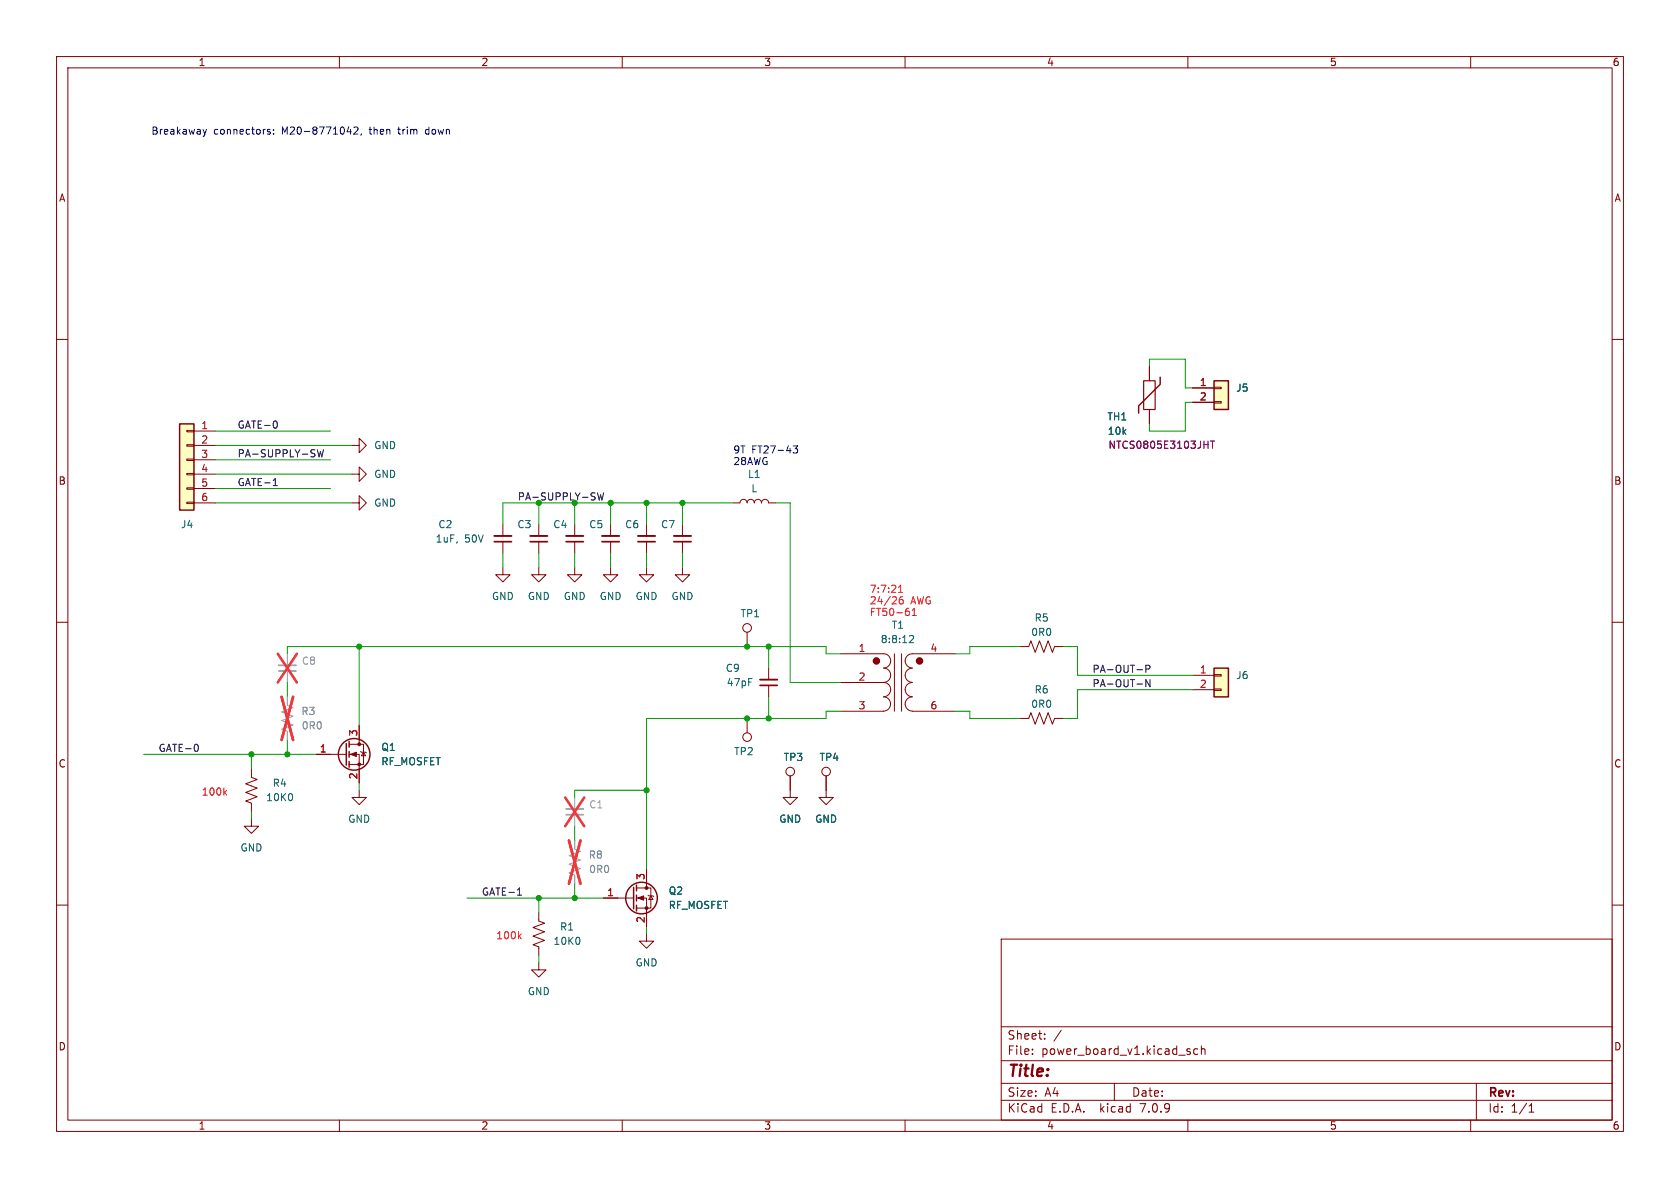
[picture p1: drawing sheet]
<svg xmlns="http://www.w3.org/2000/svg" width="297mm" height="210mm" viewBox="0 0 297 210" stroke-linecap="round" stroke-linejoin="round" font-family="sans-serif">
<g fill="none" stroke="#840000" stroke-width=".18">
<path d="M10 10h277v190h-277zM12 12h273v186h-273zM60 10v2M110 10v2M160 10v2M210 10v2M260 10v2M10 60h2M285 60h2M33 78.6h1.3v.3h-1.3zM33 76.1h1.3v.2h-1.3zM34.3 76.2h3.8"/>
<path d="M34.3 78.7h3.8M62.2 78.7h1.3v1.3l1.3-1.3-1.3-1.2v1.2M203.2 64.8v2.5M203.2 72.4v2.5M210.8 68.6h3.8M210.8 71.1h3.8M214.6 71h1.3v.2h-1.3zM214.6 68.5h1.3v.2h-1.3zM33 88.8h1.3v.2h-1.3zM33 86.2h1.3v.3h-1.3zM33 83.7h1.3v.2h-1.3zM33 81.2h1.3v.2h-1.3z"/>
<path d="M34.3 81.3h3.8M34.3 83.8h3.8M34.3 86.4h3.8M34.3 88.9h3.8M62.2 88.9h1.3v1.3l1.3-1.3-1.3-1.3v1.3M62.2 83.8h1.3v1.3l1.3-1.3-1.3-1.2v1.2M88.9 92.7v2M88.9 95.8v2M95.2 92.7v2M95.2 95.8v2M101.6 92.7v2M101.6 95.8v2"/>
<path d="M107.9 92.7v2M107.9 95.8v2M114.3 92.7v2M114.3 95.8v2M120.6 92.7v2M120.6 95.8v2M129.5 88.9h1.3a.64 .64 0 0 1 .6-.6 .64 .64 0 0 1 .7 .6 .64 .64 0 0 1 .6-.6 .64 .64 0 0 1 .6 .6 .64 .64 0 0 1 .7-.6 .64 .64 0 0 1 .6 .6 .64 .64 0 0 1 .7-.6 .64 .64 0 0 1 .6 .6h1.3M10 110h2M88.9 100.3v1.3h-1.3l1.3 1.3 1.3-1.3h-1.3M95.2 100.3v1.3h-1.2l1.2 1.3 1.3-1.3h-1.3M101.6 100.3v1.3h-1.3l1.3 1.3 1.3-1.3h-1.3M107.9 100.3v1.3h-1.2l1.2 1.3 1.3-1.3h-1.3"/>
<path d="M114.3 100.3v1.3h-1.3l1.3 1.3 1.3-1.3h-1.3M120.6 100.3v1.3h-1.2l1.2 1.3 1.3-1.3h-1.3M132.1 111.8v2.5M135.9 118.1v2M148.6 115.6h7.6a1.27 1.27 0 0 1 1.3 1.2 1.27 1.27 0 0 1-1.3 1.3 1.26 1.26 0 0 1 1.3 1.3 1.26 1.26 0 0 1-1.3 1.2M158.1 115.6v10.1M159.4 115.6v10.1M168.9 115.6h-7.6a1.27 1.27 0 0 0-1.3 1.2 1.27 1.27 0 0 0 1.3 1.3 1.26 1.26 0 0 0-1.3 1.3 1.26 1.26 0 0 0 1.3 1.2M180.3 114.3h1.6l.3-1 .8 2 .8-2 .7 2 .8-2 .8 2 .3-1h1.6M210.8 119.4h3.8M214.6 119.3h1.3v.2h-1.3zM285 110h2"/>
<path d="M44.4 135.9v1.5l1.1 .4-2.1 .8 2.1 .7-2.1 .8 2.1 .7-2.1 .8 1 .4v1.5M55.9 133.4h5.3M61.7 133.4h1.8v5M61.7 131.6h2.6v3.5h-2.6M63.5 139.7v1.3h-1.3l1.3 1.2 1.3-1.2h-1.3M63.5 128.3v3.3M63.8 132.8l.1 .2h.7l.2 .1M64.3 133l.3 .6h-.7zM132.1 127v2.5M135.9 121.2v2M139.7 137.2v3.8h-1.3l1.3 1.2 1.3-1.2h-1.3M146 137.2v3.8h-1.2l1.2 1.2 1.3-1.2h-1.3"/>
<path d="M148.6 120.7h7.6a1.26 1.26 0 0 1 1.3 1.2 1.26 1.26 0 0 1-1.3 1.3 1.27 1.27 0 0 1 1.2 1.2 1.27 1.27 0 0 1-1.2 1.3M148.6 125.7h7.6M161.3 120.7a1.27 1.27 0 0 0-1.3 1.2 1.27 1.27 0 0 0 1.3 1.3 1.26 1.26 0 0 0-1.3 1.2 1.26 1.26 0 0 0 1.3 1.3M161.3 125.7h7.6M180.3 127h1.6l.3-1 .8 2 .8-2 .7 2 .8-2 .8 2 .3-1h1.6M210.8 121.9h3.8M214.6 121.8h1.3v.2h-1.3zM10 160h2M44.4 144.8v1.3h-1.2l1.2 1.2 1.3-1.2h-1.3M106.7 158.8h5.3M112.5 158.8h1.8v5M112.5 157h2.6v3.5h-2.6"/>
<path d="M114.3 153.7v3.3M114.6 158.2l.1 .2h.7l.2 .1M115.1 158.4l.3 .6h-.7zM285 160h2M95.2 161.3v1.5l1.1 .4-2.1 .8 2.1 .7-2.1 .8 2.1 .7-2.1 .8 1 .4v1.5M95.2 170.2v1.3h-1.2l1.2 1.2 1.3-1.2h-1.3M114.3 165.1v1.3h-1.3l1.3 1.2 1.3-1.2h-1.3M177 166h108v32h-108zM60 198v2M110 198v2M160 198v2M177 194.5h108"/>
<path d="M177 191.5h108M177 187.5h108M177 181.5h108M182.5 186.3v.1M182.5 185.5v.1M184.7 183.6v.1M184.7 182.8v.1M187.6 182.1l-1.3 2M197 191.5v3M210 198v2M210 185.9l.4 .1 .1 .2-.3 .2h-.2M210 185.4l.4 .1"/>
<path d="M211.7 185.5l-.4-.1-.3 .3v.4l.2 .2h.5M212.4 185.5l.2-.1 .4 .1v.9M212.4 184.9v1.5M260 198v2M261 191.5v6.5M270.3 196.6h.9M270.3 195.5l.4-.4v1.5"/>
<circle cx="132.1" cy="111" r=".76"/>
<circle cx="132.1" cy="130.3" r=".76"/>
<circle cx="139.7" cy="136.4" r=".76"/>
<circle cx="146" cy="136.4" r=".76"/>
</g>
<path d="M161 112.3l.4 .1 .1 .3-.8 .9h.8M51.6 140.4l.1 .4-.1 .6M102.4 165.8l.1 .4-.1 .6" fill="none" stroke="#006464" stroke-width=".18"/>
<g fill="none" stroke="#840000" stroke-width=".25">
<path d="M31.7 74.9h2.6v15.3h-2.6zM205.1 66.7v1.2l-3.8 3.9v1.2M214.6 67.3h2.6v5.1h-2.6zM214.6 118.1h2.6v5.1h-2.6zM61.2 131.4v3.9M61.7 131.1v1M61.7 132.8v1.1M61.7 134.6v1M112 156.8v3.9M112.5 156.5v1M112.5 158.2v1.1M112.5 160v1"/>
<circle cx="62.6" cy="133.3" r="2.79"/>
<circle cx="113.4" cy="158.7" r="2.79"/>
</g>
<g fill="#840000" stroke="#840000" stroke-width=".18">
<path d="M112.8 158.8l1-.4v.7z"/>
<path d="M62 133.4l1-.4v.7z"/>
<circle cx="114.3" cy="160.5" r=".25"/>
<circle cx="114.3" cy="157" r=".25"/>
<circle cx="162.6" cy="116.8" r=".41"/>
<circle cx="154.9" cy="116.8" r=".41"/>
<circle cx="63.5" cy="135.1" r=".25"/>
<circle cx="63.5" cy="131.6" r=".25"/>
</g>
<path d="M50.8 115.6v2M50.8 118.6v2.1M50.8 123.2v1.5l1 .4-2 .8 2 .7-2 .8 2 .7-2 .8 1 .4v1.5M101.6 148.6v1.5l1 .4-2 .8 2 .7-2 .8 2 .7-2 .8 1 .4v1.5M101.6 141v2M101.6 144v2.1" fill="none" stroke="#a1a1a1" stroke-width=".18"/>
<path d="M49.1 115.6l3.4 5.1M52.5 115.6l-3.4 5.1M49.8 123.2l2 7.6M51.8 123.2l-2 7.6M99.9 141l3.4 5.1M100.6 148.6l2 7.6M102.6 148.6l-2 7.6M103.3 141l-3.4 5.1" fill="none" stroke="#eb3a3d" stroke-width=".46"/>
<path d="M202.2 67.3h2v5.1h-2z" fill="none" stroke="#840000" stroke-width=".2"/>
<path d="M212.8 78.6h.8M213.6 78v1.3M214 78h.7M214.4 78v1.3" fill="none" stroke="#840084" stroke-width=".18"/>
<g fill="#ffffc2" stroke="#ffffc2" stroke-width=".18">
<path d="M214.6 118.1h2.6v5.1h-2.6z"/>
<path d="M31.7 74.9h2.6v15.3h-2.6z"/>
<path d="M214.6 67.3h2.6v5.1h-2.6z"/>
</g>
<path d="M49.3 117.6h3M100.1 143h3" fill="none" stroke="#a1a1a1" stroke-width=".33"/>
<path d="M49.3 118.6h3M100.1 144h3" fill="none" stroke="#a1a1a1" stroke-width=".3"/>
<g fill="none" stroke="#840000" stroke-width=".5">
<circle cx="154.9" cy="116.8" r=".41"/>
<circle cx="162.6" cy="116.8" r=".41"/>
</g>
<path d="M87.4 94.7h3M93.7 94.7h3.1M100.1 94.7h3M106.4 94.7h3.1M112.8 94.7h3M119.1 94.7h3.1M134.4 120.1h3" fill="none" stroke="#840000" stroke-width=".33"/>
<path d="M87.4 95.8h3M93.7 95.8h3.1M100.1 95.8h3M106.4 95.8h3.1M112.8 95.8h3M119.1 95.8h3.1M134.4 121.2h3" fill="none" stroke="#840000" stroke-width=".3"/>
<path d="M48.8 74.5l.2 .4-.2 .7M56.1 79.5l.3 1.3 .2-.9 .3 .9 .3-1.3M48.3 85.8h.7M48.5 84.8l.2-.2v1.2M105.6 87.1l.3 1.3 .3-.9 .2 .9 .3-1.3M202.6 118.3l.6-.1 .1-.2-.1-.3-.6-.1v1.3M34.9 131.6l.2 .5-.2 .7M203.3 120.1v1.3l-.7-1.3v1.3M91.5 158.2h.7M91.7 157.1l.1-.1v1.2" fill="none" stroke="#0f0f0f" stroke-width=".18"/>
<path d="M158.9 104.7h.7M158.9 103.8l.3-.4v1.3M159.6 105.5l-.4 .1a.85 .85 0 0 0 0 1.2l.4-.2 .1-.4-.2-.2h-.4l-.1 .2M160.5 108l.3 .3v.3l-.3 .2M161.3 108.8h.7M161.3 107.9l.3-.4v1.3M40.1 139.7l-.5 .5M39.7 140.1l.4 .5M91.8 165.5l.3 .5M92.1 165.1l-.4 .5" fill="none" stroke="#f00" stroke-width=".18"/>
<g fill="none" stroke="#0000c2" stroke-width=".18">
<path d="M35.9 22.9l.3 .8M36.2 23.7l-.3 .4M36.5 22.9l-.3 .8M47.3 23.2l.5 .2v.1l-.2 .2h-.3M47.3 22.9h.5M48.4 23.6v.1M48.4 22.9v.2M61.4 23.3h.7M62 22.9v.8M62.6 22.6l.5-.2 .2 .4-.8 .9h.8M63.9 23.7l-.1 .2M75.3 22.9l-.1 .2 .1 .6"/>
<path d="M140.2 78.8h.8l-.4 .5 .3 .1v.6l-.1 .1-.6-.1"/>
</g>
<g fill="none" stroke="#009600" stroke-width=".18">
<path d="M38.1 76.2h20.3M38.1 78.7h24.1M203.2 64.8v-1.3h6.3v5.1h1.3M210.8 71.1h-1.3v5.1h-6.3v-1.3M38.1 88.9h24.1M38.1 81.3h20.3M38.1 83.8h24.1M38.1 86.4h20.3M88.9 97.8v2.5M95.2 88.9v3.8M95.2 97.8v2.5M101.6 88.9v3.8"/>
<path d="M101.6 97.8v2.5M107.9 88.9v3.8M107.9 97.8v2.5M114.3 88.9v3.8M114.3 97.8v2.5M120.6 88.9v3.8M120.6 97.8v2.5M129.5 88.9h-40.6v3.8M137.2 88.9h2.5v31.8h8.9M50.8 115.6v-1.3h95.2v1.3h2.6M63.5 114.3v14M135.9 114.3v3.8"/>
<path d="M180.3 114.3h-8.9v1.3h-2.5M188 114.3h2.5v5.1h20.3M25.4 133.4h30.5M44.4 133.4v2.5M50.8 120.7v2.5M50.8 130.8v2.6M63.5 138.4v1.3M114.3 139.7h-12.7v1.3M135.9 123.2v3.8M148.6 125.7h-2.6v1.3h-31.7v26.7M168.9 125.7h2.5v1.3h8.9M210.8 121.9h-20.3v5.1h-2.5"/>
<path d="M44.4 143.5v1.3M82.5 158.8h24.2M95.2 158.8v2.5M101.6 146.1v2.5M101.6 156.2v2.6M95.2 168.9v1.3M114.3 163.8v1.3"/>
</g>
<g fill="#009600" stroke="#009600" stroke-width=".18">
<circle cx="101.6" cy="158.8" r=".46"/>
<circle cx="114.3" cy="139.7" r=".46"/>
<circle cx="95.2" cy="158.8" r=".46"/>
<circle cx="135.9" cy="114.3" r=".46"/>
<circle cx="107.9" cy="88.9" r=".46"/>
<circle cx="114.3" cy="88.9" r=".46"/>
<circle cx="120.6" cy="88.9" r=".46"/>
<circle cx="101.6" cy="88.9" r=".46"/>
<circle cx="135.9" cy="127" r=".46"/>
<circle cx="132.1" cy="114.3" r=".46"/>
<circle cx="132.1" cy="127" r=".46"/>
<circle cx="95.2" cy="88.9" r=".46"/>
<circle cx="50.8" cy="133.4" r=".46"/>
<circle cx="63.5" cy="114.3" r=".46"/>
<circle cx="44.4" cy="133.4" r=".46"/>
</g>
<text font-size="2.8" fill="#840000" x="178" y="190.9">Title:</text>
<g font-size="2.1" fill="#840000">
<text x="178" y="184">Sheet:</text>
<text x="178" y="186.7">File:</text>
<text x="184.1" y="186.7">power_board_v1.kicad_sch</text>
<text x="178" y="196.9">KiCad</text>
<text x="178" y="194.1">Size:</text>
<text x="184.7" y="194.1">A4</text>
<text x="185.7" y="196.9">E.D.A.</text>
<text x="194.6" y="196.9">kicad</text>
<text x="200" y="194.1">Date:</text>
<text x="201.8" y="196.9">7.0.9</text>
<text x="263" y="194.3">Rev:</text>
<text x="263" y="196.9">Id:</text>
<text x="267.1" y="196.9">1/1</text>
</g>
<g font-size="1.8" fill="#840000">
<text x="35" y="11.9">1</text>
<text x="85" y="11.9">2</text>
<text x="135" y="11.9">3</text>
<text x="185" y="11.9">4</text>
<text x="235" y="11.9">5</text>
<text x="285" y="11.9">6</text>
<text x="10.3" y="35.9">A</text>
<text x="285.3" y="35.9">A</text>
<text x="10.3" y="85.9">B</text>
<text x="285.3" y="85.9">B</text>
<text x="10.3" y="135.9">C</text>
<text x="285.3" y="135.9">C</text>
<text x="10.3" y="185.9">D</text>
<text x="285.3" y="185.9">D</text>
<text x="35" y="199.9">1</text>
<text x="85" y="199.9">2</text>
<text x="135" y="199.9">3</text>
<text x="185" y="199.9">4</text>
<text x="235" y="199.9">5</text>
<text x="285" y="199.9">6</text>
</g>
<g font-size="1.8" fill="#0000c2">
<text x="26.7" y="23.9">Breakaway</text>
<text x="37.8" y="23.9">connectors:</text>
<text x="49.9" y="23.9">M20-8771042,</text>
<text x="65.6" y="23.9">then</text>
<text x="70.9" y="23.9">trim</text>
<text x="75.9" y="23.9">down</text>
<text x="129.5" y="80.3">9T</text>
<text x="129.5" y="82.3">28AWG</text>
<text x="132.9" y="80.3">FT27-43</text>
</g>
<g font-size="1.8" fill="#a90000">
<text x="212" y="68.3">1</text>
<text x="212" y="70.9">2</text>
<text x="35.5" y="75.9">1</text>
<text x="35.5" y="78.5">2</text>
<text x="35.5" y="81">3</text>
<text x="35.5" y="83.6">4</text>
<text x="35.5" y="86.1">5</text>
<text x="35.5" y="88.6">6</text>
<text x="151.7" y="115.3">1</text>
<text x="164.4" y="115.3">4</text>
<text x="212" y="119.1">1</text>
<text x="151.7" y="120.4">2</text>
<text x="151.7" y="125.5">3</text>
<text x="164.4" y="125.5">6</text>
<text x="212" y="121.7">2</text>
<text x="63.2" y="130.2" transform="rotate(-90 63.2 130.2)">3</text>
<text x="56.4" y="133.1">1</text>
<text x="63.2" y="137.9" transform="rotate(-90 63.2 137.9)">2</text>
<text x="114" y="155.6" transform="rotate(-90 114 155.6)">3</text>
<text x="107.2" y="158.5">1</text>
<text x="114" y="163.3" transform="rotate(-90 114 163.3)">2</text>
</g>
<g font-size="1.8" fill="#006464">
<text x="218.4" y="69.4">J5</text>
<text x="195.7" y="74.5">TH1</text>
<text x="195.7" y="77.1">10k</text>
<text x="66" y="79.6">GND</text>
<text x="66" y="89.8">GND</text>
<text x="66" y="84.7">GND</text>
<text x="132.1" y="84.7">L1</text>
<text x="132.7" y="87.2">L</text>
<text x="31.9" y="93.6">J4</text>
<text x="77.4" y="93.6">C2</text>
<text x="91.4" y="93.6">C3</text>
<text x="97.7" y="93.6">C4</text>
<text x="104.1" y="93.6">C5</text>
<text x="110.4" y="93.6">C6</text>
<text x="116.8" y="93.6">C7</text>
<text x="76.9" y="96.1">1uF,</text>
<text x="82.1" y="96.1">50V</text>
<text x="86.9" y="106.3">GND</text>
<text x="93.2" y="106.3">GND</text>
<text x="99.6" y="106.3">GND</text>
<text x="105.9" y="106.3">GND</text>
<text x="112.3" y="106.3">GND</text>
<text x="118.6" y="106.3">GND</text>
<text x="130.8" y="109.3">TP1</text>
<text x="155.6" y="113.9">8:8:12</text>
<text x="157.5" y="111.4">T1</text>
<text x="182.2" y="112.6">0R0</text>
<text x="182.8" y="110.1">R5</text>
<text x="128.2" y="119">C9</text>
<text x="128.4" y="121.5">47pF</text>
<text x="182.2" y="125.3">0R0</text>
<text x="182.8" y="122.8">R6</text>
<text x="218.4" y="120.2">J6</text>
<text x="67.3" y="132.9">Q1</text>
<text x="67.3" y="135.5">RF_MOSFET</text>
<text x="129.7" y="133.7">TP2</text>
<text x="138.4" y="134.7">TP3</text>
<text x="144.8" y="134.7">TP4</text>
<text x="47" y="141.8">10K0</text>
<text x="48.1" y="139.3">R4</text>
<text x="61.5" y="145.6">GND</text>
<text x="137.7" y="145.6">GND</text>
<text x="144" y="145.6">GND</text>
<text x="42.4" y="150.7">GND</text>
<text x="118.1" y="158.3">Q2</text>
<text x="118.1" y="160.9">RF_MOSFET</text>
<text x="97.8" y="167.2">10K0</text>
<text x="98.9" y="164.7">R1</text>
<text x="112.3" y="171">GND</text>
<text x="93.2" y="176.1">GND</text>
</g>
<g font-size="1.8" fill="#0f0f0f">
<text x="41.9" y="75.9">GATE-0</text>
<text x="41.9" y="80.9">PA-SUPPLY-SW</text>
<text x="41.9" y="86">GATE-1</text>
<text x="91.4" y="88.6">PA-SUPPLY-SW</text>
<text x="193" y="119">PA-OUT-P</text>
<text x="193" y="121.6">PA-OUT-N</text>
<text x="27.9" y="133">GATE-0</text>
<text x="85.1" y="158.4">GATE-1</text>
</g>
<text font-size="1.8" fill="#840084" x="195.9" y="79.5">NTCS0805E3103JHT</text>
<g font-size="1.8" fill="#f00">
<text x="153.7" y="104.9">7:7:21</text>
<text x="153.7" y="106.9">24/26</text>
<text x="161" y="106.9">AWG</text>
<text x="153.7" y="109">FT50-61</text>
<text x="35.6" y="140.7">100k</text>
<text x="87.6" y="166.1">100k</text>
</g>
<g font-size="1.8" fill="#989898">
<text x="53.3" y="117.7">C8</text>
<text x="53.2" y="126.6">R3</text>
<text x="53.2" y="129.1">0R0</text>
<text x="104.1" y="143.1">C1</text>
<text x="104" y="152">R8</text>
<text x="104" y="154.5">0R0</text>
</g>
</svg>
